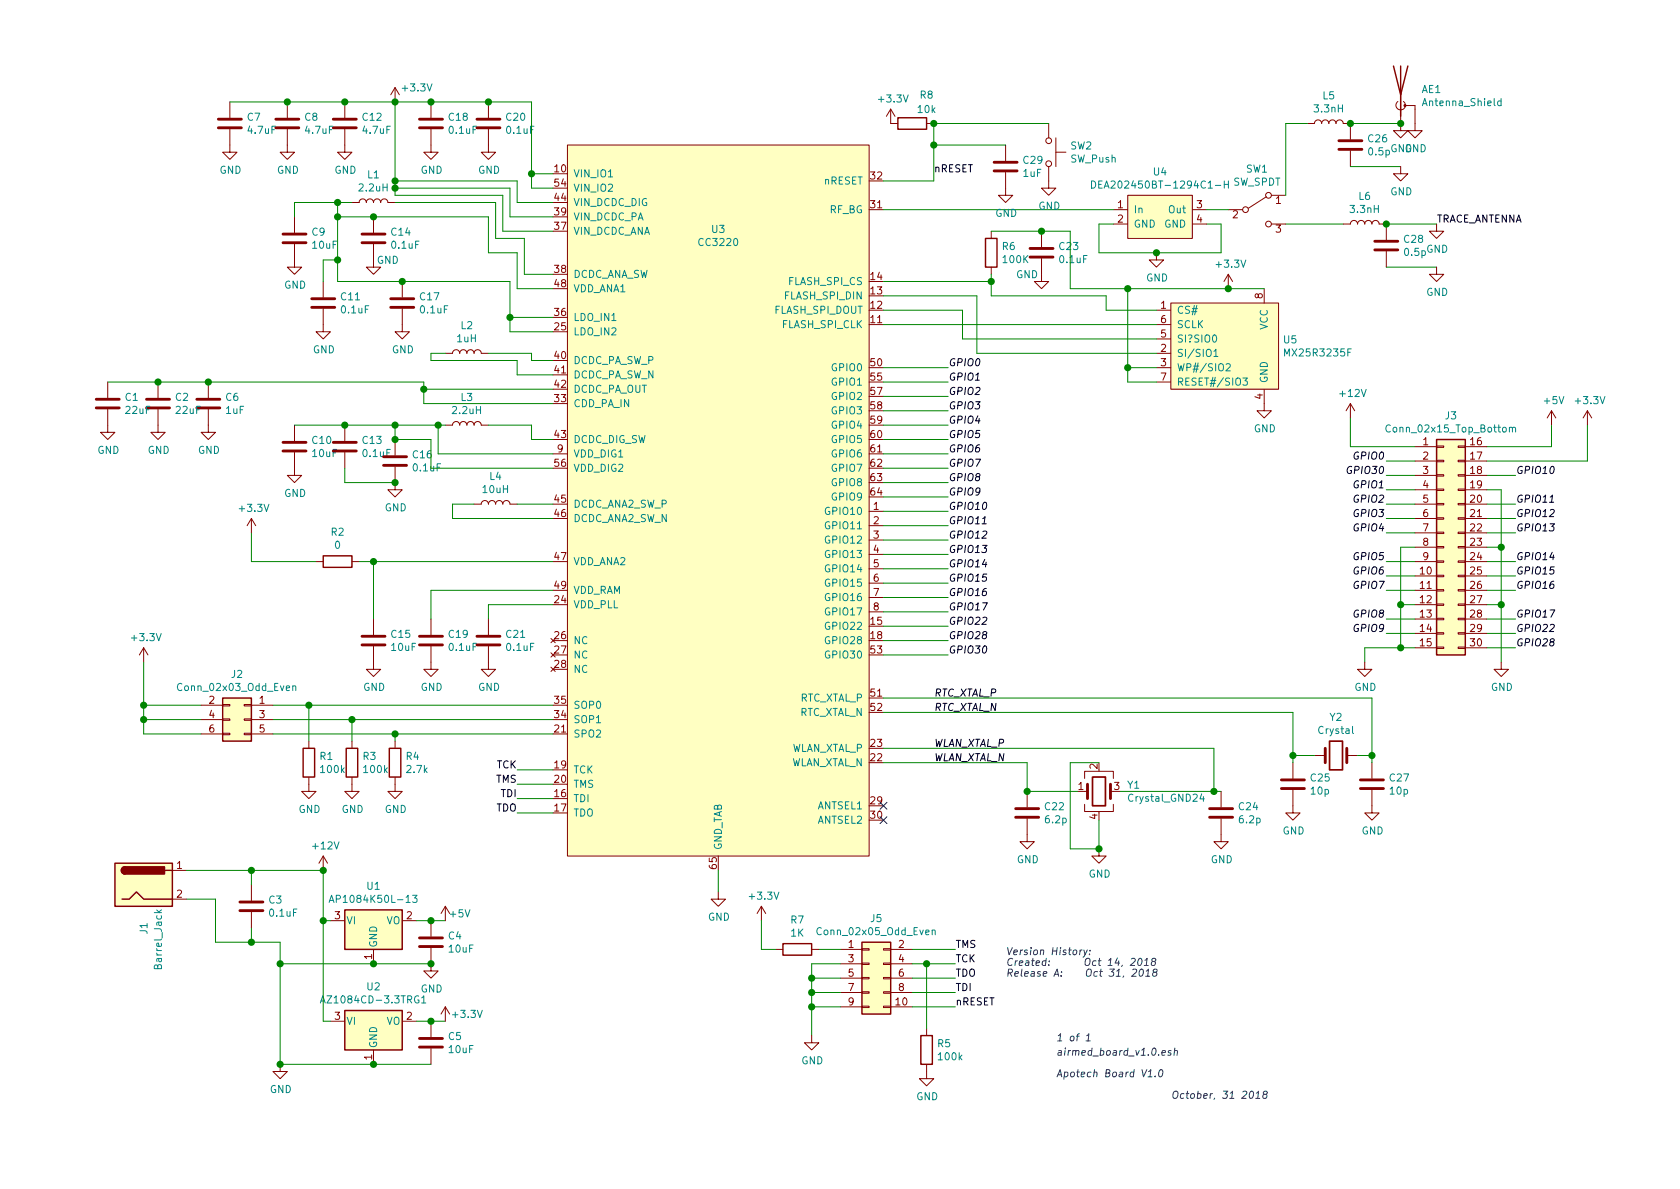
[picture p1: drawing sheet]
<svg xmlns="http://www.w3.org/2000/svg" width="297mm" height="210mm" viewBox="0 0 297 210" stroke-linecap="round" stroke-linejoin="round" font-family="sans-serif">
<g fill="#ffffc2" stroke="#ffffc2" stroke-width=".18">
<path d="M61 160.9h10.1v7h-10.1z"/>
<path d="M61 178.7h10.1v7h-10.1z"/>
<path d="M20.3 152.6h10.2v7.7h-10.2z"/>
<path d="M100.3 25.6h53.4v125.8h-53.4z"/>
<path d="M152.4 166.6h5.1v12.7h-5.1z"/>
<path d="M39.4 123.4h5v7.7h-5z"/>
<path d="M199.4 34.5h11.4v7.7h-11.4z"/>
<path d="M207 53.6h19.1v15.2h-19.1z"/>
<path d="M254 77.7h5.1v38.1h-5.1z"/>
</g>
<g fill="none" stroke="#840000" stroke-width=".25">
<path d="M246.4 11.7l1.2 5.1 1.3-5.1M247.6 11.7v8.9M158.7 20.8h5.1v2.1h-5.1zM174.2 42.2h2.1v5h-2.1zM254 77.7h5.1v38.1h-5.1zM57.1 98.3h5.1v2h-5.1zM39.4 123.4h5v7.7h-5zM53.6 132.3h2v5.1h-2zM61.2 132.3h2v5.1h-2zM68.8 132.3h2.1v5.1h-2.1zM20.3 152.6h10.2v7.7h-10.2zM21.6 159h1.3l1.2-1.3 1.3 1.3h5.1"/>
<path d="M22.1 153.3a.63 .63 0 0 0-.6 .6 .63 .63 0 0 0 .6 .7M29.2 153.9h1.3M61 160.9h10.1v7h-10.1zM61 178.7h10.1v7h-10.1zM138.4 166.9h5.1v2h-5.1zM152.4 166.6h5.1v12.7h-5.1zM162.8 183.1h2v5.1h-2z"/>
</g>
<g fill="none" stroke="#840000" stroke-width=".18">
<path d="M40.6 18v2.8M50.8 18v2.8M61 18v2.8M69.8 15.5l-.7 1.3M69.8 15.5v2.5M69.8 15.5l.8 1.3M76.2 18v2.8M86.4 18v2.8M157.5 19.3v2.5h1.2M157.5 19.3l-.8 1.3M157.5 19.3l.7 1.3M247.2 18a.82 .82 0 0 0-.2 1.2 .82 .82 0 0 0 1.3 0 .82 .82 0 0 0-.2-1.2"/>
<path d="M247.6 16.8v6.3h1.3l-1.3 1.3-1.2-1.3h1.2M248.4 18.7h1.8v4.4h1.3l-1.3 1.3-1.3-1.3h1.3M40.6 22.9v4h1.3l-1.3 1.3-1.2-1.3h1.2M50.8 22.9v4h1.3l-1.3 1.3-1.3-1.3h1.3M52.1 38.3v2.8M61 22.9v4h1.2l-1.2 1.3-1.3-1.3h1.3M62.2 35.8h1.3a.63 .63 0 0 1 .6-.6 .63 .63 0 0 1 .7 .6 .63 .63 0 0 1 .6-.6 .63 .63 0 0 1 .6 .6 .63 .63 0 0 1 .7-.6 .63 .63 0 0 1 .6 .6 .63 .63 0 0 1 .6-.6 .63 .63 0 0 1 .7 .6h1.2M66 38.3v2.8M76.2 22.9v4h1.3l-1.3 1.3-1.3-1.3h1.3M86.4 22.9v4h1.2l-1.2 1.3-1.3-1.3h1.3M100.3 25.6h53.4v125.8h-53.4zM163.8 21.8h1.3"/>
<path d="M177.8 30.5v4h1.3l-1.3 1.3-1.3-1.3h1.3M177.8 25.6v2.8M185.4 29.5v3.8h1.3l-1.3 1.2-1.3-1.2h1.3M185.4 21.8v2.6M186.7 26.9h1.8M186.7 24.4v5.1M196.8 37.1h2.6M196.8 39.6h2.6M199.4 34.5h11.4v7.7h-11.4zM210.8 37.1h2.6M210.8 39.6h2.6M217.2 37.1h2.5"/>
<path d="M223.9 34.8l-3.2 2M224.8 34.5h2.5M224.8 39.6h2.5M231.1 21.8h1.3a.63 .63 0 0 1 .6-.6 .63 .63 0 0 1 .7 .6 .63 .63 0 0 1 .6-.6 .63 .63 0 0 1 .6 .6 .63 .63 0 0 1 .7-.6 .63 .63 0 0 1 .6 .6 .63 .63 0 0 1 .7-.6 .63 .63 0 0 1 .6 .6h1.3v2.8M237.5 39.6h1.3a.63 .63 0 0 1 .6-.6 .63 .63 0 0 1 .6 .6 .63 .63 0 0 1 .7-.6 .63 .63 0 0 1 .6 .6 .63 .63 0 0 1 .6-.6 .63 .63 0 0 1 .7 .6 .63 .63 0 0 1 .6-.6 .63 .63 0 0 1 .6 .6h1.3v2.8M238.8 26.7v2.8M247.6 29.5v1.2h1.3l-1.3 1.3-1.2-1.3h1.2M254 39.6v1.3h1.3l-1.3 1.3-1.3-1.3h1.3M52.1 43.2v4h1.2l-1.2 1.3-1.3-1.3h1.3M57.1 54.6v4.1h1.3l-1.3 1.2-1.2-1.2h1.2M57.1 49.8v2.8M66 43.2v4h1.3l-1.3 1.3-1.2-1.3h1.2"/>
<path d="M71.1 54.6v4.1h1.3l-1.3 1.2-1.3-1.2h1.3M71.1 49.8v2.8M175.3 40.9v1.3M175.3 47.2v1.3M184.1 45.7v4.1h1.3l-1.3 1.2-1.2-1.2h1.2M184.1 40.9v2.8M204.5 44.7v1.3h1.2l-1.2 1.2-1.3-1.2h1.3M204.5 54.9h2.5M204.5 59.9h2.5M204.5 57.4h2.5M207 53.6h19.1v15.2h-19.1zM217.2 48.5l-.8 1.3"/>
<path d="M217.2 48.5v2.5M217.2 48.5l.7 1.3M223.5 51v2.6M245.1 44.4v2.8M254 47.2v1.3h1.3l-1.3 1.3-1.3-1.3h1.3M19 72.4v4h1.3l-1.3 1.3-1.2-1.3h1.2M19 67.6v2.8M27.9 72.4v4h1.3l-1.3 1.3-1.2-1.3h1.2M27.9 67.6v2.8M36.8 72.4v4h1.3l-1.3 1.3-1.2-1.3h1.2M36.8 67.6v2.8M52.1 75.2v2.8"/>
<path d="M61 75.2v2.8M69.8 77.7v2.8M78.7 62.5h1.3a.63 .63 0 0 1 .6-.7 .63 .63 0 0 1 .7 .7 .63 .63 0 0 1 .6-.7 .63 .63 0 0 1 .6 .7 .63 .63 0 0 1 .7-.7 .63 .63 0 0 1 .6 .7 .63 .63 0 0 1 .7-.7 .63 .63 0 0 1 .6 .7h1.3M78.7 75.2h1.3a.63 .63 0 0 1 .6-.7 .63 .63 0 0 1 .7 .7 .63 .63 0 0 1 .6-.7 .63 .63 0 0 1 .6 .7 .63 .63 0 0 1 .7-.7 .63 .63 0 0 1 .6 .7 .63 .63 0 0 1 .7-.7 .63 .63 0 0 1 .6 .7h1.3M204.5 62.5h2.5M204.5 65h2.5M204.5 67.6h2.5M223.5 68.8v3.8h1.3l-1.3 1.3-1.3-1.3h1.3M238.8 71.4v2.5M238.8 71.4l-.8 1.2M238.8 71.4l.7 1.2M250.2 79h3.8"/>
<path d="M254 78.9h1.3v.2h-1.3zM257.8 78.9h1.3v.2h-1.3zM259.1 79h3.8M274.3 72.6l-.7 1.3M274.3 72.6v2.6M274.3 72.6l.8 1.3M280.7 72.6l-.8 1.3M280.7 72.6v2.6M280.7 72.6l.7 1.3M44.4 91.7v2.5M44.4 91.7l-.7 1.3M44.4 91.7l.8 1.3"/>
<path d="M52.1 80v4.1h1.2l-1.2 1.2-1.3-1.2h1.3M55.9 99.3h1.2M61 80v2.8M62.2 99.3h1.3M69.8 82.5v4.1h1.3l-1.3 1.3-1.2-1.3h1.2M83.8 89.1h1.3a.63 .63 0 0 1 .6-.6 .63 .63 0 0 1 .7 .6 .63 .63 0 0 1 .6-.6 .63 .63 0 0 1 .6 .6 .63 .63 0 0 1 .7-.6 .63 .63 0 0 1 .6 .6 .63 .63 0 0 1 .6-.6 .63 .63 0 0 1 .7 .6h1.2M97.8 80.3h2.5M153.7 90.4h2.5M153.7 93h2.5M153.7 95.5h2.5M153.7 98h2.5M250.2 89.1h3.8"/>
<path d="M250.2 99.3h3.8M250.2 81.5h3.8M250.2 84.1h3.8M250.2 86.6h3.8M250.2 91.7h3.8M250.2 94.2h3.8M250.2 96.8h3.8M254 99.2h1.3v.2h-1.3zM254 96.6h1.3v.3h-1.3zM254 94.1h1.3v.3h-1.3zM254 91.6h1.3v.2h-1.3zM254 89h1.3v.3h-1.3z"/>
<path d="M254 86.5h1.3v.2h-1.3zM254 83.9h1.3v.3h-1.3zM254 81.4h1.3v.3h-1.3zM257.8 99.2h1.3v.2h-1.3zM257.8 96.6h1.3v.3h-1.3zM257.8 94.1h1.3v.3h-1.3zM257.8 91.6h1.3v.2h-1.3zM257.8 89h1.3v.3h-1.3zM257.8 86.5h1.3v.2h-1.3zM257.8 83.9h1.3v.3h-1.3zM257.8 81.4h1.3v.3h-1.3zM259.1 89.1h3.8"/>
<path d="M259.1 99.3h3.8M259.1 81.5h3.8M259.1 84.1h3.8M259.1 86.6h3.8M259.1 91.7h3.8M259.1 94.2h3.8M259.1 96.8h3.8M25.4 114.5l-.8 1.3M25.4 114.5v2.6M25.4 114.5l.8 1.3M66 114.3v4.1h1.3l-1.3 1.2-1.2-1.2h1.2M66 109.5v2.8"/>
<path d="M76.2 114.3v4.1h1.3l-1.3 1.2-1.3-1.2h1.3M76.2 109.5v2.8M86.4 114.3v4.1h1.2l-1.2 1.2-1.3-1.2h1.3M86.4 109.5v2.8M97.4 112.9l.8 .8M97.4 115.4l.8 .8M97.4 118l.8 .7M98.2 112.9l-.8 .8M98.2 115.4l-.8 .8M98.2 118l-.8 .7M153.7 100.6h2.5M153.7 103.1h2.5"/>
<path d="M153.7 105.7h2.5M153.7 108.2h2.5M241.3 117.1v1.3h1.3l-1.3 1.2-1.3-1.2h1.3M250.2 101.8h3.8M250.2 104.4h3.8M250.2 106.9h3.8M250.2 109.5h3.8M250.2 112h3.8M250.2 114.5h3.8M254 114.4h1.3v.3h-1.3zM254 111.9h1.3v.2h-1.3zM254 109.3h1.3v.3h-1.3z"/>
<path d="M254 106.8h1.3v.3h-1.3zM254 104.3h1.3v.2h-1.3zM254 101.7h1.3v.3h-1.3zM257.8 114.4h1.3v.3h-1.3zM257.8 111.9h1.3v.2h-1.3zM257.8 109.3h1.3v.3h-1.3zM257.8 106.8h1.3v.3h-1.3zM257.8 104.3h1.3v.2h-1.3zM257.8 101.7h1.3v.3h-1.3zM259.1 101.8h3.8M259.1 104.4h3.8M259.1 106.9h3.8"/>
<path d="M259.1 109.5h3.8M259.1 112h3.8M259.1 114.5h3.8M265.4 117.1v1.3h1.3l-1.3 1.2-1.2-1.2h1.2M35.6 124.7h3.8M35.6 127.2h3.8M35.6 129.8h3.8M39.4 129.7h1.2v.2h-1.2zM39.4 127.1h1.2v.3h-1.2zM39.4 124.6h1.2v.2h-1.2zM43.2 129.7h1.2v.2h-1.2zM43.2 127.1h1.2v.3h-1.2z"/>
<path d="M43.2 124.6h1.2v.2h-1.2zM44.4 124.7h3.9M44.4 127.2h3.9M44.4 129.8h3.9M54.6 137.4v2.5h1.3l-1.3 1.3-1.3-1.3h1.3M54.6 131.1v1.2M62.2 137.4v2.5h1.3l-1.3 1.3-1.2-1.3h1.2M62.2 131.1v1.2M69.8 137.4v2.5h1.3l-1.3 1.3-1.2-1.3h1.2M69.8 131.1v1.2M181.6 139.9v2.8M191.8 137.7v-1.3h5v1.3"/>
<path d="M191.8 139.9h.5M196.3 139.9h.5M215.9 139.9v2.8M228.6 139.7v4.1h1.3l-1.3 1.2-1.3-1.2h1.3M228.6 134.9v2.8M232.4 133.6h1.9M238.1 133.6h1.9M242.6 139.7v4.1h1.2l-1.2 1.2-1.3-1.2h1.3M242.6 134.9v2.8M30.5 153.9h2.5M30.5 159h2.5M44.4 156.5v2.8"/>
<path d="M57.1 151.4l-.7 1.2M57.1 151.4v2.5M57.1 151.4l.8 1.2M127 157.7v1.3h1.3l-1.3 1.3-1.3-1.3h1.3M181.6 144.8v4h1.3l-1.3 1.3-1.3-1.3h1.3M191.8 142.2v1.3h5v-1.3M194.3 150.1v1.3h1.3l-1.3 1.2-1.3-1.2h1.3M215.9 144.8v4h1.3l-1.3 1.3-1.3-1.3h1.3M44.4 161.3v2.8M58.4 162.8h2.6M66 167.9v2.5M71.1 162.8h2.6"/>
<path d="M76.2 167.6v4.1h1.3l-1.3 1.3-1.3-1.3h1.3M76.2 162.8v2.8M78.7 160.3l-.7 1.2M78.7 160.3v2.5M78.7 178v2.6M78.7 160.3l.8 1.2M78.7 178l-.7 1.3M78.7 178l.8 1.3M134.6 160.3l-.7 1.2M134.6 160.3v2.5M134.6 160.3l.8 1.2M137.2 167.9h1.2"/>
<path d="M143.5 167.9h1.3M148.6 167.9h3.8M148.6 178h3.8M148.6 170.4h3.8M148.6 173h3.8M148.6 175.5h3.8M152.4 177.9h1.3v.3h-1.3zM152.4 175.4h1.3v.2h-1.3zM152.4 172.8h1.3v.3h-1.3zM152.4 170.3h1.3v.3h-1.3zM152.4 167.8h1.3v.2h-1.3zM156.2 177.9h1.3v.3h-1.3z"/>
<path d="M156.2 175.4h1.3v.2h-1.3zM156.2 172.8h1.3v.3h-1.3zM156.2 170.3h1.3v.3h-1.3zM156.2 167.8h1.3v.2h-1.3zM157.5 167.9h3.8M157.5 178h3.8M157.5 170.4h3.8M157.5 173h3.8M157.5 175.5h3.8M49.5 188.2v1.3h1.3l-1.3 1.2-1.2-1.2h1.2M58.4 180.6h2.6M66 185.7v2.5"/>
<path d="M71.1 180.6h2.6M76.2 180.6v2.8M76.2 185.4v2.8M143.5 183.1v1.3h1.3l-1.3 1.3-1.3-1.3h1.3M163.8 188.2v2.5h1.3l-1.3 1.3-1.2-1.3h1.2M163.8 181.9v1.2"/>
<circle cx="185.4" cy="24.9" r=".51"/>
<circle cx="185.4" cy="29" r=".51"/>
<circle cx="220.2" cy="37.1" r=".51"/>
<circle cx="224.3" cy="34.5" r=".51"/>
<circle cx="224.3" cy="39.6" r=".51"/>
</g>
<g fill="none" stroke="#008484" stroke-width=".18">
<path d="M265.4 17.9h-.4l-.2 .2 .1 .5h.5M265.4 17.4v1.3M193 32a.64 .64 0 0 1 .7 .6 .64 .64 0 0 1-.7 .7zM194.3 32.6h.4M194.9 32h-.6v1.3h.6M214.9 32.8h.9M216.5 32.6h.7M216.5 32v1.3M217.2 32v1.3M214.6 62.1l.4-.3v1.2M214.6 63h.7M216.8 64.4l.5-.1 .2 .1v.3v.2l-.8 .7h.8"/>
<path d="M219.8 66.8h.7l-.4 .5 .4 .2v.5l-.2 .1-.5-.1M245.8 75.3a.6 .6 0 0 0-.8 .4 .6 .6 0 0 0 .6 .7l.2-.1M266.9 75.7l.2-.1h.3v.8M266.9 75.6v.8M267.4 75.7l.2-.1h.3l.1 .8M51.8 121.4l.1-.1h.3l.1 .8M51.8 121.3v.8M239.1 128.4v1.1l.2 .2M58.2 159.6l.4-1.3 .5 1.3M58.3 159.2h.6M72.9 158.3h.8l-.4 .5 .4 .1v.6l-.2 .1-.6-.1M212.5 140.4l-.3 .9h.8"/>
<path d="M212.8 140.9v.8M27.7 160.9l.5 .5M28.5 160.9l-.4 .4M56.6 177.4l.5-1.3 .4 1.3M56.8 177h.6M74.5 176.4l.4-.3v1.3M74.5 177.4h.8M164.8 164.6l.2-.1h.3l.1 .8M164.8 164.5v.8"/>
</g>
<g fill="#840000" stroke="#840000" stroke-width=".25">
<path d="M21.6 153.5l.5-.2v1.3a.64 .64 0 0 1-.6-.4 .64 .64 0 0 1 .1-.7z"/>
<path d="M22.1 153.3h7v1.3h-7z"/>
</g>
<g fill="none" stroke="#840000" stroke-width=".51">
<path d="M38.6 22.6h4.1M38.6 21.1h4.1M48.8 22.6h4M48.8 21.1h4M58.9 22.6h4.1M58.9 21.1h4.1M74.2 22.6h4M74.2 21.1h4M84.3 22.6h4.1M84.3 21.1h4.1M175.8 30.2h4M175.8 28.7h4"/>
<path d="M236.7 26.4h4.1M236.7 24.9h4.1M50 42.9h4.1M50 41.4h4.1M55.1 54.4h4.1M55.1 52.8h4.1M64 42.9h4.1M64 41.4h4.1M69.1 54.4h4.1M69.1 52.8h4.1M182.1 45.5h4.1M182.1 43.9h4.1"/>
<path d="M243.1 44.2h4M243.1 42.7h4M17 72.1h4.1M17 70.6h4.1M25.9 72.1h4.1M25.9 70.6h4.1M34.8 72.1h4.1M34.8 70.6h4.1M50 79.8h4.1M50 78.2h4.1M58.9 79.8h4.1M58.9 78.2h4.1"/>
<path d="M67.8 82.3h4.1M67.8 80.8h4.1M64 114h4.1M64 112.5h4.1M74.2 114h4M74.2 112.5h4M84.3 114h4.1M84.3 112.5h4.1M192.3 138.7v2.5M196.3 138.7v2.5M226.6 139.4h4M226.6 137.9h4"/>
<path d="M234.3 132.3v2.6M238.1 132.3v2.6M240.5 139.4h4.1M240.5 137.9h4.1M42.4 159.5h4.1M179.6 144.5h4M179.6 143h4M213.9 144.5h4M213.9 143h4M42.4 161h4.1M74.2 167.4h4M74.2 165.9h4"/>
<path d="M74.2 185.2h4M74.2 183.6h4"/>
</g>
<g fill="none" stroke="#008400" stroke-width=".18">
<path d="M40.6 18h53.4v15.3h3.8M69.8 18v16.5h19.1v6.4h8.9M59.7 38.3h26.7v6.4h5v6.3h6.4M59.7 35.8v14h30.5v8.9h7.6M62.2 35.8h-10.1v2.5M69.8 33.3h20.4v5h7.6M69.8 35.8h17.8v6.4h5.1v6.3h5.1M69.8 32h21.6v3.8h6.4M94 30.7h3.8M156.2 37.1h40.6M165.1 25.6h12.7M185.4 21.8h-20.3v10.2h-8.9"/>
<path d="M196.8 39.6h-2.5v5.1h21.6v-5.1h-2.5M213.4 37.1h3.8M227.3 39.6h10.2M231.1 21.8h-3.8v12.7M238.8 21.8h8.8M238.8 29.5h8.8M245.1 39.6h8.9M59.7 46h-2.6v3.8M90.2 56.1h7.6M156.2 49.8h19.1M156.2 52.3h16.5v10.2h31.8M156.2 54.9h14v5h34.3"/>
<path d="M156.2 57.4h48.3M175.3 40.9h13.9v10.1h34.3M175.3 48.5v3.8h20.3v2.6h8.9M199.4 51v16.6h5.1M245.1 47.2h8.9M19 67.6h55.9v3.8h22.9M52.1 75.2h26.6M69.8 75.2v2.5h6.4v5.1h21.6M74.9 68.8h22.9M77.5 75.2v5.1h20.3M78.7 62.5h-2.5v1.2h15.2v2.6h6.4M86.4 62.5h7.6v1.2h3.8"/>
<path d="M86.4 75.2h7.6v2.5h3.8M156.2 67.6h11.4M156.2 77.7h11.4M156.2 75.2h11.4M156.2 65h11.4M156.2 70.1h11.4M156.2 72.6h11.4M199.4 65h5.1M238.8 73.9v5.1h11.4M274.3 75.2v3.8h-11.4M280.7 75.2v6.3h-17.8M44.4 94.2v5.1h11.5"/>
<path d="M61 82.8v2.5h8.8M63.5 99.3h34.3M66 99.3v10.2M83.8 89.1h-3.8v2.6h17.8M91.4 89.1h6.4M156.2 80.3h11.4M156.2 82.8h11.4M156.2 85.3h11.4M156.2 87.9h11.4M156.2 90.4h11.4M156.2 93h11.4M156.2 95.5h11.4"/>
<path d="M156.2 98h11.4M245.1 89.1h5.1M245.1 91.7h5.1M245.1 99.3h5.1M245.1 81.5h5.1M245.1 84.1h5.1M245.1 86.6h5.1M245.1 94.2h5.1M250.2 96.8h-2.6v17.7M262.9 89.1h5.1M262.9 91.7h5.1M262.9 99.3h5.1"/>
<path d="M262.9 84.1h5.1M262.9 86.6h2.5v30.5M262.9 94.2h5.1M262.9 96.8h2.5M25.4 117.1v12.7h10.2M97.8 106.9h-11.4v2.6M97.8 104.4h-21.6v5.1M156.2 100.6h11.4M156.2 103.1h11.4M156.2 105.7h11.4M156.2 108.2h11.4M156.2 110.7h11.4"/>
<path d="M156.2 113.3h11.4M156.2 115.8h11.4M245.1 104.4h5.1M245.1 101.8h5.1M245.1 109.5h5.1M245.1 112h5.1M247.6 106.9h2.6M250.2 114.5h-8.9v2.6M262.9 104.4h5.1M262.9 106.9h2.5M262.9 101.8h5.1M262.9 109.5h5.1"/>
<path d="M262.9 114.5h5.1M262.9 112h5.1M25.4 124.7h10.2M25.4 127.2h10.2M48.3 124.7h49.5M48.3 127.2h49.5M48.3 129.8h49.5M54.6 124.7v6.4M62.2 127.2v3.9M69.8 129.8v1.3M91.4 136.1h6.4M91.4 138.7h6.4"/>
<path d="M156.2 123.4h86.4v11.5M156.2 126h72.4v8.9M156.2 134.9h25.4v5h8.9M156.2 132.3h58.4v7.6M194.3 134.9h-5.1v15.2h5.1v-5.1M198.1 139.9h17.8M228.6 133.6h3.8M240 133.6h2.6M33 153.9h24.1v26.7h1.3M33 159h5.1v7.6h11.4v21.6h26.7M44.4 153.9v2.6M91.4 141.2h6.4"/>
<path d="M91.4 143.8h6.4M127 153.9v3.8M44.4 164.1v2.5M49.5 170.4h26.7M57.1 162.8h1.3M73.7 162.8h5M134.6 162.8v5.1h2.6M143.5 178h5.1M143.5 175.5h5.1M143.5 173h5.1M144.8 167.9h3.8M148.6 170.4h-5.1v12.7"/>
<path d="M161.3 170.4h7.6M161.3 178h7.6M161.3 175.5h7.6M161.3 173h7.6M161.3 167.9h7.6M163.8 170.4v11.5M73.7 180.6h5"/>
</g>
<g fill="#008400" stroke="#008400" stroke-width=".25">
<circle cx="44.5" cy="153.9" r=".51"/>
<circle cx="57.2" cy="162.8" r=".51"/>
<circle cx="76.2" cy="162.8" r=".51"/>
<circle cx="76.2" cy="180.6" r=".51"/>
<circle cx="66" cy="170.4" r=".51"/>
<circle cx="66" cy="188.2" r=".51"/>
<circle cx="57.2" cy="153.9" r=".51"/>
<circle cx="143.5" cy="178" r=".51"/>
<circle cx="143.5" cy="175.5" r=".51"/>
<circle cx="143.5" cy="173" r=".51"/>
<circle cx="76.2" cy="18" r=".51"/>
<circle cx="50.8" cy="18" r=".51"/>
<circle cx="61" cy="18" r=".51"/>
<circle cx="69.9" cy="18" r=".51"/>
<circle cx="59.7" cy="35.8" r=".51"/>
<circle cx="59.7" cy="38.3" r=".51"/>
<circle cx="94" cy="30.7" r=".51"/>
<circle cx="86.4" cy="18" r=".51"/>
<circle cx="69.9" cy="32" r=".51"/>
<circle cx="69.9" cy="33.3" r=".51"/>
<circle cx="59.7" cy="46" r=".51"/>
<circle cx="71.1" cy="49.8" r=".51"/>
<circle cx="90.2" cy="56.1" r=".51"/>
<circle cx="27.9" cy="67.6" r=".51"/>
<circle cx="36.8" cy="67.6" r=".51"/>
<circle cx="74.9" cy="68.8" r=".51"/>
<circle cx="61" cy="75.2" r=".51"/>
<circle cx="77.5" cy="75.2" r=".51"/>
<circle cx="69.9" cy="77.7" r=".51"/>
<circle cx="69.9" cy="75.2" r=".51"/>
<circle cx="69.9" cy="85.3" r=".51"/>
<circle cx="66" cy="99.3" r=".51"/>
<circle cx="25.4" cy="127.2" r=".51"/>
<circle cx="25.4" cy="124.7" r=".51"/>
<circle cx="69.9" cy="129.8" r=".51"/>
<circle cx="62.2" cy="127.2" r=".51"/>
<circle cx="54.6" cy="124.7" r=".51"/>
<circle cx="163.8" cy="170.4" r=".51"/>
<circle cx="238.8" cy="21.8" r=".51"/>
<circle cx="228.6" cy="133.6" r=".51"/>
<circle cx="242.6" cy="133.6" r=".51"/>
<circle cx="214.6" cy="139.9" r=".51"/>
<circle cx="181.6" cy="139.9" r=".51"/>
<circle cx="194.3" cy="150.1" r=".51"/>
<circle cx="204.5" cy="44.7" r=".51"/>
<circle cx="175.3" cy="49.8" r=".51"/>
<circle cx="199.4" cy="65" r=".51"/>
<circle cx="199.4" cy="51" r=".51"/>
<circle cx="184.2" cy="40.9" r=".51"/>
<circle cx="217.2" cy="51" r=".51"/>
<circle cx="49.5" cy="188.2" r=".51"/>
<circle cx="49.5" cy="170.4" r=".51"/>
<circle cx="44.5" cy="166.6" r=".51"/>
<circle cx="76.2" cy="170.4" r=".51"/>
<circle cx="245.1" cy="39.6" r=".51"/>
<circle cx="66" cy="38.3" r=".51"/>
<circle cx="165.1" cy="25.6" r=".51"/>
<circle cx="165.1" cy="21.8" r=".51"/>
<circle cx="247.7" cy="21.8" r=".51"/>
<circle cx="265.4" cy="96.8" r=".51"/>
<circle cx="265.4" cy="106.9" r=".51"/>
<circle cx="247.7" cy="114.5" r=".51"/>
<circle cx="247.7" cy="106.9" r=".51"/>
</g>
<circle cx="248.4" cy="18.7" r=".18" fill="#840000" stroke="#840000" stroke-width=".18"/>
<path d="M193.2 137.4h2.3v5.1h-2.3zM235.1 131.1h2.3v5h-2.3z" fill="none" stroke="#840000" stroke-width=".3"/>
<path d="M155.6 141.9l1.2 1.2M155.6 144.4l1.2 1.2M156.8 141.9l-1.2 1.2M156.8 144.4l-1.2 1.2" fill="none" stroke="#000084" stroke-width=".18"/>
<g fill="none" stroke="#0000c2" stroke-width=".18">
<path d="M185.4 170.6v.1M185.5 169.9v.2M186.3 172.6l.6-1.2 .3 1.2M187.6 172.5v.1M187.7 171.9v.1M191 168l-.1 .8M191.3 168l-.3 .2M191.6 168l.2 .8M192.3 168l-.6 1.1-.2 .2M192.6 168.7v.1M192.7 168v.2M198.5 170.7l-.2 .2"/>
<path d="M200 169.6l.5-.1 .2 .3-.9 .9h.8M200.3 171.5l.5-.1 .2 .2-.1 .3-.8 .7h.8M201.4 169.6l.1-.1a.64 .64 0 0 1 .5 .5 .64 .64 0 0 1-.3 .6l-.2 .1-.3-.1-.1-.3zM201.6 171.5l.2-.1a.68 .68 0 0 1 .4 .7 .68 .68 0 0 1-.5 .5l-.2-.1-.1-.3zM202.3 170.7h.7M202.4 169.8l.4-.3-.1 1.2M202.5 172.6h.8M202.7 171.7l.4-.3-.2 1.2M203.8 170l-.2-.3 .3-.2h.3l.2 .2-.1 .2-.6 .2-.1 .2v.3l.2 .1h.3l.2-.2v-.2l-.2-.3M204.1 171.9l-.2-.1 .1-.3 .2-.1h.3l.1 .3-.1 .2-.5 .1-.2 .2v.2l.2 .2h.4l.1-.2v-.4l-.2-.1M192 184.1h.8M192.1 183.2l.4-.4-.1 1.3"/>
<path d="M203 190.4h.7M203.1 189.5l.4-.4-.2 1.3M204.2 190.3v.1M205.1 189.3l.3-.2a.75 .75 0 0 1-.3 1.3l-.2-.5zM205.4 186.2l.7-.1-.1-.3h-.5l-.1 .6 .2 .2h.3M207.1 185.8h-.3l-.2 .1v.2l.4 .2v.3h-.5M207.6 185.9l.2-.1h.4l-.1 .8M207.7 185.3l-.1 1.3M221.1 193.1l.3-.1a.75 .75 0 0 1-.3 1.2l-.2-.5zM222 194.2h.7M222.1 193.3l.4-.3-.1 1.2M223.6 193.5l-.2-.3 .2-.2h.3l.2 .2-.1 .2-.6 .2-.1 .1v.4l.2 .1h.4l.1-.2v-.4l-.2-.1"/>
</g>
<path d="M239 82.5a.62 .62 0 0 0-.8 .5 .62 .62 0 0 0 .5 .7l.2-.1 .1-.4h-.3" fill="none" stroke="#000" stroke-width=".18"/>
<g font-size="1.8" fill="#008484">
<text x="71.3" y="16.2">+3.3V</text>
<text x="162.7" y="17.4">R8</text>
<text x="233.9" y="17.6">L5</text>
<text x="251.4" y="16.5">AE1</text>
<text x="43.8" y="21.4">C7</text>
<text x="43.9" y="23.7">4.7uF</text>
<text x="53.9" y="21.4">C8</text>
<text x="54.1" y="23.7">4.7uF</text>
<text x="64.2" y="21.4">C12</text>
<text x="64.3" y="23.7">4.7uF</text>
<text x="79.4" y="21.4">C18</text>
<text x="79.5" y="23.7">0.1uF</text>
<text x="89.6" y="21.4">C20</text>
<text x="89.7" y="23.7">0.1uF</text>
<text x="155.5" y="18.1">+3.3V</text>
<text x="162.4" y="20">10k</text>
<text x="232.5" y="19.9">3.3nH</text>
<text x="251.9" y="18.8">Antenna_Shield</text>
<text x="181" y="29">C29</text>
<text x="189.3" y="26.4">SW2</text>
<text x="189.3" y="28.7">SW_Push</text>
<text x="242" y="25.2">C26</text>
<text x="242.1" y="27.5">0.5p</text>
<text x="245.8" y="26.9">GND</text>
<text x="248.4" y="26.9">GND</text>
<text x="38.8" y="30.7">GND</text>
<text x="49" y="30.7">GND</text>
<text x="59.1" y="30.7">GND</text>
<text x="63.6" y="33.9">2.2uH</text>
<text x="65" y="31.5">L1</text>
<text x="74.4" y="30.7">GND</text>
<text x="84.5" y="30.7">GND</text>
<text x="101.3" y="31.4">VIN_IO1</text>
<text x="101.3" y="33.9">VIN_IO2</text>
<text x="145.7" y="32.6">nRESET</text>
<text x="180.9" y="31.3">1uF</text>
<text x="194.8" y="33.3">DEA202450BT-1294C1-H</text>
<text x="204" y="31">U4</text>
<text x="218" y="32.8">SW_SPDT</text>
<text x="220.3" y="30.5">SW1</text>
<text x="240.3" y="35.4">L6</text>
<text x="245.8" y="34.5">GND</text>
<text x="55.2" y="41.7">C9</text>
<text x="69.2" y="41.7">C14</text>
<text x="101.3" y="41.5">VIN_DCDC_ANA</text>
<text x="101.3" y="39">VIN_DCDC_PA</text>
<text x="101.3" y="36.4">VIN_DCDC_DIG</text>
<text x="125.9" y="41.2">U3</text>
<text x="146.7" y="37.7">RF_BG</text>
<text x="176" y="38.3">GND</text>
<text x="183.6" y="37.1">GND</text>
<text x="200.4" y="37.7">In</text>
<text x="200.4" y="40.3">GND</text>
<text x="205.9" y="40.3">GND</text>
<text x="206.8" y="37.7">Out</text>
<text x="238.9" y="37.7">3.3nH</text>
<text x="55.3" y="44">10uF</text>
<text x="66.6" y="46.7">GND</text>
<text x="69.3" y="44">0.1uF</text>
<text x="123.8" y="43.5">CC3220</text>
<text x="177.2" y="44.2">R6</text>
<text x="177.4" y="46.5">100K</text>
<text x="187.4" y="44.2">C23</text>
<text x="187.5" y="46.5">0.1uF</text>
<text x="215.2" y="47.3">+3.3V</text>
<text x="248.3" y="42.9">C28</text>
<text x="248.4" y="45.3">0.5p</text>
<text x="252.2" y="44.7">GND</text>
<text x="50.2" y="51">GND</text>
<text x="60.4" y="53.1">C11</text>
<text x="74.3" y="53.1">C17</text>
<text x="101.3" y="49.1">DCDC_ANA_SW</text>
<text x="101.3" y="51.7">VDD_ANA1</text>
<text x="138.9" y="53">FLASH_SPI_DIN</text>
<text x="139.5" y="50.4">FLASH_SPI_CS</text>
<text x="179.7" y="49.2">GND</text>
<text x="202.6" y="49.8">GND</text>
<text x="252.2" y="52.3">GND</text>
<text x="60.5" y="55.4">0.1uF</text>
<text x="74.4" y="55.4">0.1uF</text>
<text x="81.5" y="58.2">L2</text>
<text x="101.3" y="59.3">LDO_IN2</text>
<text x="101.3" y="56.8">LDO_IN1</text>
<text x="136.9" y="55.5">FLASH_SPI_DOUT</text>
<text x="138.3" y="58">FLASH_SPI_CLK</text>
<text x="208" y="55.5">CS#</text>
<text x="208" y="58">SCLK</text>
<text x="224.2" y="58.3" transform="rotate(-90 224.2 58.3)">VCC</text>
<text x="55.3" y="62.5">GND</text>
<text x="69.3" y="62.5">GND</text>
<text x="80.8" y="60.5">1uH</text>
<text x="101.3" y="64.4">DCDC_PA_SW_P</text>
<text x="147.2" y="65.7">GPIO0</text>
<text x="208" y="63.1">SI/SIO1</text>
<text x="208" y="65.7">WP#/SIO2</text>
<text x="208" y="60.6">SI?SIO0</text>
<text x="227" y="60.7">U5</text>
<text x="227.5" y="63">MX25R3235F</text>
<text x="22.2" y="70.9">C1</text>
<text x="31.1" y="70.9">C2</text>
<text x="40" y="70.9">C6</text>
<text x="81.5" y="70.9">L3</text>
<text x="101.3" y="66.9">DCDC_PA_SW_N</text>
<text x="101.3" y="69.5">DCDC_PA_OUT</text>
<text x="147.2" y="68.2">GPIO1</text>
<text x="147.2" y="70.7">GPIO2</text>
<text x="208" y="68.2">RESET#/SIO3</text>
<text x="224.2" y="67.8" transform="rotate(-90 224.2 67.8)">GND</text>
<text x="237.1" y="70.2">+12V</text>
<text x="273.1" y="71.5">+5V</text>
<text x="278.7" y="71.5">+3.3V</text>
<text x="22.3" y="73.2">22uF</text>
<text x="31.2" y="73.2">22uF</text>
<text x="40" y="73.2">1uF</text>
<text x="80.1" y="73.2">2.2uH</text>
<text x="101.3" y="72">CDD_PA_IN</text>
<text x="147.2" y="73.3">GPIO3</text>
<text x="147.2" y="75.8">GPIO4</text>
<text x="221.7" y="76.4">GND</text>
<text x="245.6" y="76.5">Conn_02x15_Top_Bottom</text>
<text x="255.6" y="74.2">J3</text>
<text x="17.2" y="80.3">GND</text>
<text x="26.1" y="80.3">GND</text>
<text x="35" y="80.3">GND</text>
<text x="55.3" y="78.5">C10</text>
<text x="55.3" y="80.8">10uF</text>
<text x="64.2" y="78.5">C13</text>
<text x="64.3" y="80.8">0.1uF</text>
<text x="73.1" y="81">C16</text>
<text x="73.2" y="83.4">0.1uF</text>
<text x="101.3" y="78.4">DCDC_DIG_SW</text>
<text x="101.3" y="83.4">VDD_DIG2</text>
<text x="101.3" y="80.9">VDD_DIG1</text>
<text x="147.2" y="78.4">GPIO5</text>
<text x="147.2" y="80.9">GPIO6</text>
<text x="147.2" y="83.4">GPIO7</text>
<text x="50.2" y="87.9">GND</text>
<text x="85.4" y="87.2">10uH</text>
<text x="86.6" y="84.9">L4</text>
<text x="101.3" y="89.8">DCDC_ANA2_SW_P</text>
<text x="147.2" y="86">GPIO8</text>
<text x="147.2" y="88.5">GPIO9</text>
<text x="42.5" y="90.5">+3.3V</text>
<text x="58.6" y="94.7">R2</text>
<text x="68" y="90.4">GND</text>
<text x="101.3" y="92.3">DCDC_ANA2_SW_N</text>
<text x="146.3" y="91.1">GPIO10</text>
<text x="146.3" y="93.6">GPIO11</text>
<text x="59.2" y="97">0</text>
<text x="101.3" y="99.9">VDD_ANA2</text>
<text x="146.3" y="96.1">GPIO12</text>
<text x="146.3" y="98.7">GPIO13</text>
<text x="146.3" y="101.2">GPIO14</text>
<text x="101.3" y="107.6">VDD_PLL</text>
<text x="101.3" y="105">VDD_RAM</text>
<text x="146.3" y="103.8">GPIO15</text>
<text x="146.3" y="106.3">GPIO16</text>
<text x="23.4" y="113.4">+3.3V</text>
<text x="69.2" y="112.8">C15</text>
<text x="79.4" y="112.8">C19</text>
<text x="89.6" y="112.8">C21</text>
<text x="101.3" y="113.9">NC</text>
<text x="146.3" y="111.4">GPIO22</text>
<text x="146.3" y="113.9">GPIO28</text>
<text x="146.3" y="108.8">GPIO17</text>
<text x="40.9" y="119.9">J2</text>
<text x="69.3" y="115.1">10uF</text>
<text x="79.5" y="115.1">0.1uF</text>
<text x="89.7" y="115.1">0.1uF</text>
<text x="101.3" y="116.5">NC</text>
<text x="101.3" y="119">NC</text>
<text x="146.3" y="116.5">GPIO30</text>
<text x="31.8" y="122.2">Conn_02x03_Odd_Even</text>
<text x="64.2" y="122.2">GND</text>
<text x="74.4" y="122.2">GND</text>
<text x="84.5" y="122.2">GND</text>
<text x="101.3" y="125.3">SOP0</text>
<text x="141.2" y="124.1">RTC_XTAL_P</text>
<text x="239.5" y="122.2">GND</text>
<text x="263.6" y="122.2">GND</text>
<text x="101.3" y="130.4">SPO2</text>
<text x="101.3" y="127.9">SOP1</text>
<text x="141.1" y="126.6">RTC_XTAL_N</text>
<text x="233.2" y="129.8">Crystal</text>
<text x="235.2" y="127.5">Y2</text>
<text x="56.6" y="134.4">R1</text>
<text x="56.8" y="136.7">100k</text>
<text x="64.2" y="134.4">R3</text>
<text x="64.4" y="136.7">100k</text>
<text x="71.8" y="134.4">R4</text>
<text x="72" y="136.7">2.7k</text>
<text x="101.3" y="136.8">TCK</text>
<text x="139.5" y="135.5">WLAN_XTAL_N</text>
<text x="139.6" y="133">WLAN_XTAL_P</text>
<text x="52.8" y="143.8">GND</text>
<text x="60.4" y="143.8">GND</text>
<text x="68" y="143.8">GND</text>
<text x="101.3" y="141.9">TDI</text>
<text x="101.3" y="139.3">TMS</text>
<text x="144.6" y="143.1">ANTSEL1</text>
<text x="184.8" y="143.3">C22</text>
<text x="199.4" y="139.5">Y1</text>
<text x="199.8" y="141.8">Crystal_GND24</text>
<text x="219.1" y="143.3">C24</text>
<text x="231.8" y="138.2">C25</text>
<text x="231.9" y="140.5">10p</text>
<text x="245.8" y="138.2">C27</text>
<text x="245.8" y="140.5">10p</text>
<text x="101.3" y="144.4">TDO</text>
<text x="144.6" y="145.7">ANTSEL2</text>
<text x="184.9" y="145.6">6.2p</text>
<text x="219.2" y="145.6">6.2p</text>
<text x="226.8" y="147.6">GND</text>
<text x="240.7" y="147.6">GND</text>
<text x="55.4" y="150.2">+12V</text>
<text x="127.6" y="150.4" transform="rotate(-90 127.6 150.4)">GND_TAB</text>
<text x="179.8" y="152.6">GND</text>
<text x="192.5" y="155.2">GND</text>
<text x="214.1" y="152.6">GND</text>
<text x="47.6" y="159.8">C3</text>
<text x="59.4" y="159.7">AP1084K50L-13</text>
<text x="64.9" y="157.3">U1</text>
<text x="132.7" y="159.1">+3.3V</text>
<text x="26.1" y="165.1" transform="rotate(-90 26.1 165.1)">J1</text>
<text x="47.8" y="162.1">0.1uF</text>
<text x="61.2" y="163.4">VI</text>
<text x="66.7" y="167.6" transform="rotate(-90 66.7 167.6)">GND</text>
<text x="68.3" y="163.4">VO</text>
<text x="79.3" y="166.1">C4</text>
<text x="79.7" y="162.2">+5V</text>
<text x="125.2" y="162.8">GND</text>
<text x="139.9" y="163.3">R7</text>
<text x="139.9" y="165.6">1K</text>
<text x="144.9" y="165.4">Conn_02x05_Odd_Even</text>
<text x="154" y="163.1">J5</text>
<text x="28.6" y="171.1" transform="rotate(-90 28.6 171.1)">Barrel_Jack</text>
<text x="79.5" y="168.4">10uF</text>
<text x="57.7" y="177.4">AZ1084CD-3.3TRG1</text>
<text x="64.9" y="175.1">U2</text>
<text x="74.4" y="175.5">GND</text>
<text x="61.2" y="181.2">VI</text>
<text x="66.7" y="185.4" transform="rotate(-90 66.7 185.4)">GND</text>
<text x="68.3" y="181.2">VO</text>
<text x="79.3" y="183.9">C5</text>
<text x="80.2" y="180">+3.3V</text>
<text x="165.8" y="185.2">R5</text>
<text x="79.5" y="186.2">10uF</text>
<text x="141.7" y="188.2">GND</text>
<text x="166" y="187.5">100k</text>
<text x="47.7" y="193.3">GND</text>
<text x="162" y="194.6">GND</text>
</g>
<g font-size="1.8" fill="#840000">
<text x="98.1" y="30.5">10</text>
<text x="98.1" y="35.6">44</text>
<text x="98.1" y="33">54</text>
<text x="154" y="31.7">32</text>
<text x="98.1" y="40.6">37</text>
<text x="98.1" y="38.1">39</text>
<text x="154" y="36.8">31</text>
<text x="197.6" y="36.8">1</text>
<text x="197.6" y="39.4">2</text>
<text x="211.6" y="36.8">3</text>
<text x="211.6" y="39.4">4</text>
<text x="218" y="38.6">2</text>
<text x="225.6" y="36.1">1</text>
<text x="225.6" y="41.1">3</text>
<text x="98.1" y="48.3">38</text>
<text x="98.1" y="50.8">48</text>
<text x="154" y="52.1">13</text>
<text x="154" y="49.5">14</text>
<text x="223.3" y="52.8" transform="rotate(-90 223.3 52.8)">8</text>
<text x="98.1" y="58.4">25</text>
<text x="98.1" y="55.9">36</text>
<text x="154" y="57.1">11</text>
<text x="154" y="54.6">12</text>
<text x="205.3" y="54.6">1</text>
<text x="205.3" y="59.7">5</text>
<text x="205.3" y="57.1">6</text>
<text x="98.1" y="63.5">40</text>
<text x="154" y="64.8">50</text>
<text x="205.3" y="62.2">2</text>
<text x="205.3" y="64.8">3</text>
<text x="98.1" y="71.1">33</text>
<text x="98.1" y="66">41</text>
<text x="98.1" y="68.6">42</text>
<text x="154" y="67.3">55</text>
<text x="154" y="69.8">57</text>
<text x="205.3" y="67.3">7</text>
<text x="223.3" y="70.6" transform="rotate(-90 223.3 70.6)">4</text>
<text x="98.1" y="77.5">43</text>
<text x="154" y="72.4">58</text>
<text x="154" y="74.9">59</text>
<text x="154" y="77.5">60</text>
<text x="98.1" y="82.5">56</text>
<text x="98.6" y="80">9</text>
<text x="154" y="80">61</text>
<text x="154" y="82.5">62</text>
<text x="251.6" y="78.7">1</text>
<text x="251.6" y="81.3">2</text>
<text x="251.6" y="83.8">3</text>
<text x="260" y="78.7">16</text>
<text x="260" y="81.3">17</text>
<text x="260" y="83.8">18</text>
<text x="98.1" y="88.9">45</text>
<text x="154" y="85.1">63</text>
<text x="154" y="87.6">64</text>
<text x="251.6" y="86.4">4</text>
<text x="251.6" y="88.9">5</text>
<text x="260" y="86.4">19</text>
<text x="260" y="88.9">20</text>
<text x="98.1" y="91.4">46</text>
<text x="154.5" y="90.2">1</text>
<text x="154.5" y="92.7">2</text>
<text x="154.5" y="95.2">3</text>
<text x="251.6" y="91.4">6</text>
<text x="251.6" y="94">7</text>
<text x="260" y="91.4">21</text>
<text x="260" y="94">22</text>
<text x="98.1" y="99.1">47</text>
<text x="154.5" y="97.8">4</text>
<text x="154.5" y="100.3">5</text>
<text x="251.1" y="101.6">10</text>
<text x="251.6" y="96.5">8</text>
<text x="251.6" y="99.1">9</text>
<text x="260" y="96.5">23</text>
<text x="260" y="99.1">24</text>
<text x="260" y="101.6">25</text>
<text x="98.1" y="106.7">24</text>
<text x="98.1" y="104.1">49</text>
<text x="154.5" y="102.9">6</text>
<text x="154.5" y="105.4">7</text>
<text x="154.5" y="107.9">8</text>
<text x="251.1" y="104.1">11</text>
<text x="251.1" y="106.7">12</text>
<text x="260" y="104.1">26</text>
<text x="260" y="106.7">27</text>
<text x="98.1" y="113">26</text>
<text x="154" y="110.5">15</text>
<text x="154" y="113">18</text>
<text x="251.1" y="109.2">13</text>
<text x="251.1" y="111.8">14</text>
<text x="260" y="109.2">28</text>
<text x="260" y="111.8">29</text>
<text x="98.1" y="115.6">27</text>
<text x="98.1" y="118.1">28</text>
<text x="154" y="115.6">53</text>
<text x="251.1" y="114.3">15</text>
<text x="260" y="114.3">30</text>
<text x="37" y="124.5">2</text>
<text x="45.9" y="124.5">1</text>
<text x="98.1" y="124.5">35</text>
<text x="154" y="123.2">51</text>
<text x="154" y="125.7">52</text>
<text x="37" y="127">4</text>
<text x="37" y="129.5">6</text>
<text x="45.9" y="127">3</text>
<text x="45.9" y="129.5">5</text>
<text x="98.1" y="129.5">21</text>
<text x="98.1" y="127">34</text>
<text x="98.1" y="135.9">19</text>
<text x="154" y="134.6">22</text>
<text x="154" y="132.1">23</text>
<text x="194.1" y="136" transform="rotate(-90 194.1 136)">2</text>
<text x="98.1" y="141">16</text>
<text x="98.1" y="143.5">17</text>
<text x="98.1" y="138.4">20</text>
<text x="154" y="142.2">29</text>
<text x="190.7" y="139.7">1</text>
<text x="197" y="139.7">3</text>
<text x="154" y="144.8">30</text>
<text x="194.1" y="144.9" transform="rotate(-90 194.1 144.9)">4</text>
<text x="31.3" y="153.7">1</text>
<text x="126.7" y="153.6" transform="rotate(-90 126.7 153.6)">65</text>
<text x="31.3" y="158.7">2</text>
<text x="59.2" y="162.6">3</text>
<text x="71.9" y="162.6">2</text>
<text x="150" y="167.6">1</text>
<text x="158.9" y="167.6">2</text>
<text x="65.8" y="169.6" transform="rotate(-90 65.8 169.6)">1</text>
<text x="150" y="170.2">3</text>
<text x="150" y="172.7">5</text>
<text x="158.9" y="170.2">4</text>
<text x="158.9" y="172.7">6</text>
<text x="150" y="175.3">7</text>
<text x="150" y="177.8">9</text>
<text x="158.4" y="177.8">10</text>
<text x="158.9" y="175.3">8</text>
<text x="59.2" y="180.3">3</text>
<text x="71.9" y="180.3">2</text>
<text x="65.8" y="187.4" transform="rotate(-90 65.8 187.4)">1</text>
</g>
<g font-size="1.8">
<text x="165.1" y="30.5">nRESET</text>
<text x="254" y="39.4">TRACE_ANTENNA</text>
<text x="167.6" y="64.8">GPIO0</text>
<text x="167.6" y="67.3">GPIO1</text>
<text x="167.6" y="69.8">GPIO2</text>
<text x="167.6" y="72.4">GPIO3</text>
<text x="167.6" y="74.9">GPIO4</text>
<text x="167.6" y="77.5">GPIO5</text>
<text x="167.6" y="80">GPIO6</text>
<text x="167.6" y="82.5">GPIO7</text>
<text x="238.7" y="83.8">GPIO30</text>
<text x="239.7" y="81.3">GPIO0</text>
<text x="268" y="83.8">GPIO10</text>
<text x="167.6" y="85.1">GPIO8</text>
<text x="167.6" y="87.6">GPIO9</text>
<text x="239.7" y="86.4">GPIO1</text>
<text x="239.7" y="88.9">GPIO2</text>
<text x="268" y="88.9">GPIO11</text>
<text x="167.6" y="90.2">GPIO10</text>
<text x="167.6" y="92.7">GPIO11</text>
<text x="167.6" y="95.2">GPIO12</text>
<text x="239.7" y="91.4">GPIO3</text>
<text x="239.7" y="94">GPIO4</text>
<text x="268" y="91.4">GPIO12</text>
<text x="268" y="94">GPIO13</text>
<text x="167.6" y="97.8">GPIO13</text>
<text x="167.6" y="100.3">GPIO14</text>
<text x="239.7" y="99.1">GPIO5</text>
<text x="239.7" y="101.6">GPIO6</text>
<text x="268" y="99.1">GPIO14</text>
<text x="268" y="101.6">GPIO15</text>
<text x="167.6" y="102.9">GPIO15</text>
<text x="167.6" y="105.4">GPIO16</text>
<text x="167.6" y="107.9">GPIO17</text>
<text x="239.7" y="104.1">GPIO7</text>
<text x="268" y="104.1">GPIO16</text>
<text x="167.6" y="110.5">GPIO22</text>
<text x="167.6" y="113">GPIO28</text>
<text x="239.7" y="109.2">GPIO8</text>
<text x="239.7" y="111.8">GPIO9</text>
<text x="268" y="109.2">GPIO17</text>
<text x="268" y="111.8">GPIO22</text>
<text x="167.6" y="115.6">GPIO30</text>
<text x="268" y="114.3">GPIO28</text>
<text x="165.1" y="125.7">RTC_XTAL_N</text>
<text x="165.1" y="123.2">RTC_XTAL_P</text>
<text x="87.8" y="135.9">TCK</text>
<text x="165.1" y="132.1">WLAN_XTAL_P</text>
<text x="165.1" y="134.6">WLAN_XTAL_N</text>
<text x="87.7" y="138.4">TMS</text>
<text x="87.7" y="143.5">TDO</text>
<text x="88.6" y="141">TDI</text>
<text x="168.9" y="167.6">TMS</text>
<text x="168.9" y="172.7">TDO</text>
<text x="168.9" y="170.2">TCK</text>
<text x="168.9" y="177.8">nRESET</text>
<text x="168.9" y="175.3">TDI</text>
</g>
<g font-size="1.8" fill="#0000c2">
<text x="177.8" y="168.9">Version History:</text>
<text x="177.8" y="170.8">Created:</text>
<text x="177.8" y="172.7">Release A:</text>
<text x="187.5" y="170.8">Oct 14, 2018</text>
<text x="188.4" y="172.7">Oct 31, 2018</text>
<text x="186.7" y="184.1">1 of 1</text>
<text x="186.7" y="190.5">Apotech Board V1.0</text>
<text x="186.7" y="186.7">airmed_board_v1.0.esh</text>
<text x="207" y="194.3">October, 31 2018</text>
</g>
</svg>
